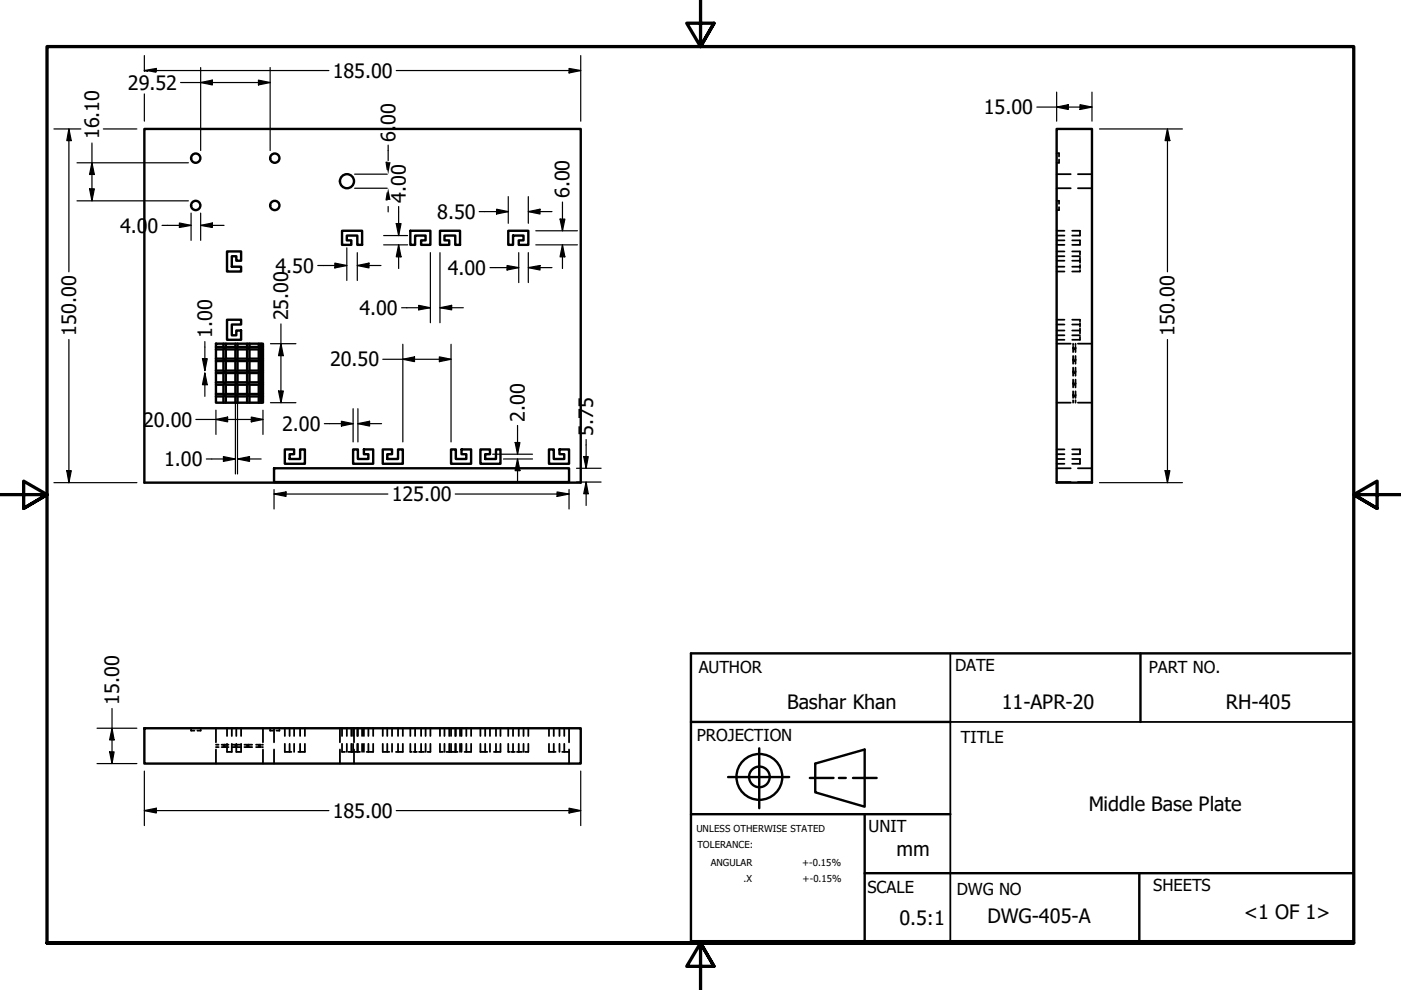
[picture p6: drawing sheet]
<svg xmlns="http://www.w3.org/2000/svg" width="297mm" height="210mm" viewBox="0 0 297 210" stroke-linecap="round" stroke-linejoin="round" font-family="sans-serif">
<!-- layer: Visible (ANSI) -->
<g fill="none" stroke="#000" stroke-width=".51">
<path d="M30.6 27.3h92.5v75h-92.5zM224 27.3h7.5v75h-7.5zM48.1 53.3h3v2h-1v-1h-1v2.3h2v1h-3zM72.5 48.9h4.3v3h-1v-2h-2.3v1.1h1v.9h-2zM87 48.9h4.2v3h-1.9v-.9h.9v-1.1h-2.2v2h-1zM93.3 48.9h4.2v3h-1v-2h-2.3v1.1h1v.9h-1.9zM107.8 48.9h4.2v3h-2v-.9h1v-1.1h-2.2v2h-1zM45.8 72.9h10v12.5h-10zM45.8 78.6h1.6M45.8 79.1h1.6M45.8 76h1.6M45.8 76.6h1.6"/>
<path d="M45.8 73.6h1.6M45.8 74.1h1.6M47.4 78.6l.2 .2-.2 .3M47.4 76l.2 .3-.2 .3M47.4 73.6l.2 .2-.2 .3M47.4 72.9v.7M47.4 74.1v1.9M47.4 76.6v2M47.4 79.1v2M47.9 78.6l-.3 .2 .3 .3M47.9 76l-.3 .3 .3 .3M47.9 73.6l-.3 .2 .3 .3"/>
<path d="M47.9 78.6h2M47.9 79.1h2M47.9 76h2M47.9 76.6h2M47.9 73.6h2M47.9 74.1h2M47.9 72.9v.7M47.9 74.1v1.9M47.9 76.6v2M47.9 79.1v2M48.1 67.8h3v1h-2v2.3h1v-1h1v1.9h-3zM49.9 78.6l.2 .2-.2 .3"/>
<path d="M49.9 76l.2 .3-.2 .3M49.9 73.6l.2 .2-.2 .3M49.9 72.9v.7M49.9 74.1v1.9M49.9 76.6v2M49.9 79.1v2M50.4 78.6l-.3 .2 .3 .3M50.4 76l-.3 .3 .3 .3M50.4 73.6l-.3 .2 .3 .3M50.4 78.6h2M50.4 79.1h2M50.4 76h2"/>
<path d="M50.4 76.6h2M50.4 73.6h2M50.4 74.1h2M50.4 72.9v.7M50.4 74.1v1.9M50.4 76.6v2M50.4 79.1v2M52.4 78.6l.2 .2-.2 .3M52.4 76l.2 .3-.2 .3M52.4 73.6l.2 .2-.2 .3M52.4 72.9v.7M52.4 74.1v1.9"/>
<path d="M52.4 76.6v2M52.4 79.1v2M52.9 78.6l-.3 .2 .3 .3M52.9 76l-.3 .3 .3 .3M52.9 73.6l-.3 .2 .3 .3M52.9 78.6h2M52.9 79.1h2M52.9 76h2M52.9 76.6h2M52.9 73.6h2M52.9 74.1h2M52.9 72.9v.7"/>
<path d="M52.9 74.1v1.9M52.9 76.6v2M52.9 79.1v2M54.9 78.6l.2 .2-.2 .3M54.9 76l.2 .3-.2 .3M54.9 73.6l.2 .2-.2 .3M54.9 72.9v.7M54.9 74.1v1.9M54.9 76.6v2M54.9 79.1v2M55.4 78.6l-.3 .2 .3 .3M55.4 76l-.3 .3 .3 .3"/>
<path d="M55.4 73.6l-.3 .2 .3 .3M55.4 78.6h.4M55.4 79.1h.4M55.4 76h.4M55.4 76.6h.4M55.4 73.6h.4M55.4 74.1h.4M55.4 72.9v.7M55.4 74.1v1.9M55.4 76.6v2M55.4 79.1v2M45.8 83.5h1.6"/>
<path d="M45.8 84h1.6M45.8 81.1h1.6M45.8 81.6h1.6M47.4 83.5l.2 .3-.2 .2M47.4 81.1l.2 .2-.2 .3M47.4 81.6v1.9M47.4 84v1.4M47.9 83.5l-.3 .3 .3 .2M47.9 81.1l-.3 .2 .3 .3M47.9 83.5h2M47.9 84h2M47.9 81.1h2"/>
<path d="M47.9 81.6h2M47.9 81.6v1.9M47.9 84v1.4M49.9 83.5l.2 .3-.2 .2M49.9 81.1l.2 .2-.2 .3M49.9 81.6v1.9M49.9 84v1.4M50.4 83.5l-.3 .3 .3 .2M50.4 81.1l-.3 .2 .3 .3M50.4 83.5h2M50.4 84h2M50.4 81.1h2"/>
<path d="M50.4 81.6h2M50.4 81.6v1.9M50.4 84v1.4M52.4 83.5l.2 .3-.2 .2M52.4 81.1l.2 .2-.2 .3M52.4 81.6v1.9M52.4 84v1.4M52.9 83.5l-.3 .3 .3 .2M52.9 81.1l-.3 .2 .3 .3M52.9 83.5h2M52.9 84h2M52.9 81.1h2"/>
<path d="M52.9 81.6h2M52.9 81.6v1.9M52.9 84v1.4M54.9 83.5l.2 .3-.2 .2M54.9 81.1l.2 .2-.2 .3M54.9 81.6v1.9M54.9 84v1.4M55.4 83.5l-.3 .3 .3 .2M55.4 81.1l-.3 .2 .3 .3M55.4 83.5h.4M55.4 84h.4M55.4 81.1h.4"/>
<path d="M55.4 81.6h.4M55.4 81.6v1.9M55.4 84v1.4M58.1 99.3h62.5v2.9h-62.5zM60.4 95.3h2v1h-1v1h2.2v-2h1v3h-4.2zM74.9 95.3h1v2h2.2v-1h-.9v-1h1.9v3h-4.2zM81.2 95.3h1.9v1h-1v1h2.3v-2h1v3h-4.2zM95.6 95.3h1v2h2.3v-1h-1v-1h2v3h-4.3zM101.9 95.3h2v1h-1v1h2.3v-2h.9v3h-4.2zM116.4 95.3h1v2h2.2v-1h-1v-1h2v3h-4.2zM30.6 154.4h92.5v7.5h-92.5z"/>
<circle cx="41.5" cy="33.5" r=".98"/>
<circle cx="58.3" cy="33.5" r=".98"/>
<circle cx="73.6" cy="38.4" r="1.49"/>
<circle cx="41.5" cy="43.6" r=".98"/>
<circle cx="58.3" cy="43.6" r=".98"/>
</g>
<!-- layer: Hidden (ANSI) -->
<g fill="none" stroke="#000" stroke-width=".38">
<path d="M224 32.5h.2M224 34.5h.2M224 36.9h3M224 39.9h3M224.3 32.5h.2v.7M224.5 33.8v.7h-.2M228.5 36.9h3M228.5 39.9h3M224 42.6h.2M224 44.5h.2M224 48.9h1.7M224 51.9h1.7"/>
<path d="M224 51h1.7M224 49.9h1.7M224 56.6h1.7M224 57.6h1.7M224 53.3h1.7M224 55.3h1.7M224 54.3h1.7M224.3 42.6h.2v.6M224.5 43.9v.6h-.2M227.3 48.9h1.7v1h-1.7M227.3 51h1.7v.9h-1.7M227.3 53.3h1.7v.7"/>
<path d="M227.3 56.6h1.7M227.3 55.3h1.7M227.3 54.3h1.7M229 54.6v1.1M229 56.2v.7M229 57.2v.4h-1.7M224 72h1.7M224 67.8h1.7M224 68.8h1.7M224 71.1h1.7M224 70.1h1.7M224 72.9h3"/>
<path d="M227.3 67.8h1.7v.4M227.3 68.8h1.7M227.3 71.1h1.7M227.3 70.1h1.7M227.5 72.9v.3M227.5 73.5v1.1M227.5 75.5v1.6M227.5 77.9v1.8M227.6 78.7v.3l.2 .1 .2-.1v-.3M227.6 76.2v.3l.2 .1 .2-.1v-.3M227.6 73.7v.2l.2 .2 .2-.2v-.2M228 72.9v.3"/>
<path d="M228 73.5v1.1M228 75.5v1.6M228 77.9v1.8M228.5 72.9h3M229 68.5v.8M229 69.6v1.1M229 71.4v.6h-1.7M224 99.3h3M224 95.3h1.7M224 98.3h1.7M224 97.3h1.7M224 96.3h1.7"/>
<path d="M224 85.4h3M227.3 95.3h1.7v1h-1.7M227.3 97.3h1.7v1h-1.7M227.5 80.5v1.6M227.5 83v1.4M227.5 84.9v.5M227.6 83.7v.3h.2h.2v-.3M227.6 81.2v.2l.2 .2 .2-.2v-.2M228 80.5v1.6M228 83v1.4M228 84.9v.5M228.5 99.3h3"/>
<path d="M228.5 85.4h3M224 102.2h3M228.5 102.2h3M40.5 154.7v.2h.7M40.5 154.4v.1M42.5 154.7v.2h-.7M42.5 154.4v.1M45.8 154.4v3M45.8 158.9v3M45.8 157.9h.6M45.8 158.4h.6M47 157.9h1.5"/>
<path d="M47 158.4h1.5M47.8 158h-.3l-.1 .2 .1 .1h.3M48.1 157.7v1.7h1v-1.7M48.1 154.4v1.7M49.1 154.4v1.7M49.3 157.9h1.7M49.3 158.4h1.7M50.1 157.7v1.7h1v-1.7M50.1 154.4v1.7M50.2 158h-.2l-.1 .2 .1 .1h.2M51.1 154.4v1.7M51.8 157.9h1.7"/>
<path d="M51.8 158.4h1.7M52.8 158h-.3l-.1 .2 .1 .1h.3M54.3 157.9h1M54.3 158.4h1M55.2 158h-.2l-.1 .2 .1 .1h.2M55.6 157.9h.2M55.6 158.4h.2M55.8 154.4v3M55.8 158.9v3M57.3 154.7v.2h.6M57.3 154.4v.1M58.1 154.4v3"/>
<path d="M58.1 158.9v3M59.2 154.7v.2h-.6M59.2 154.4v.1M60.4 157.7v1.7h1.4M60.4 154.4v1.7M61.4 154.4v1.7M61.4 157.7v1.7M62.4 154.4v1.7M62.4 157.7v1.7M63.6 154.4v1.7M63.6 157.7v1.7M64.6 154.4v1.7"/>
<path d="M64.6 157.7v1.7h-1.4M72.1 154.4v3M72.1 158.9v3M72.5 157.7v1.7h.7M72.5 154.4v1.7M73.5 154.4v1.7M73.5 157.7v1.7M73.9 159.4h.7M74.5 154.4v1.7M74.5 157.7v1.7M74.7 159.4h1.6M74.9 154.4v1.7"/>
<path d="M74.9 157.7v1.7M75.1 154.4v3M75.1 158.9v3M75.8 154.4v1.7M75.8 157.7v1.7M75.9 154.4v1.7M75.9 157.7v1.7M76.8 154.4v1.7M76.8 157.7v1.7M77.2 154.4v1.7M77.2 157.7v1.7M78.1 154.4v1.7"/>
<path d="M78.1 157.7v1.7M79.1 157.7v1.7h-1.4M79.1 154.4v1.7M81.2 157.7v1.7h1.3M81.2 154.4v1.7M82.1 154.4v1.7M82.1 157.7v1.7M83.1 154.4v1.7M83.1 157.7v1.7M84.4 154.4v1.7M84.4 157.7v1.7M85.4 157.7v1.7h-1.5"/>
<path d="M85.4 154.4v1.7M87 157.7v1.7h.3M87 154.4v1.7M87.7 159.4h.7M88 154.4v1.7M88 157.7v1.7M88.8 159.4h1.1M89.3 154.4v1.7M89.3 157.7v1.7M90.2 154.4v1.7M90.2 157.7v1.7M91.2 157.7v1.7h-.6"/>
<path d="M91.2 154.4v1.7M93.3 157.7v1.7h.6M93.3 154.4v1.7M94.2 154.4v1.7M94.2 157.7v1.7M94.6 159.4h.8M95.2 154.4v1.7M95.2 157.7v1.7M95.5 159.4h1.5M95.6 154.4v1.7M95.6 157.7v1.7M96.5 154.4v1.7"/>
<path d="M96.5 157.7v1.7M96.6 154.4v1.7M96.6 157.7v1.7M97.5 154.4v1.7M97.5 157.7v1.7M97.9 154.4v1.7M97.9 157.7v1.7M98.9 154.4v1.7M98.9 157.7v1.7M99.9 157.7v1.7h-1.4M99.9 154.4v1.7M101.9 157.7v1.7h1.4"/>
<path d="M101.9 154.4v1.7M102.9 154.4v1.7M102.9 157.7v1.7M103.9 154.4v1.7M103.9 157.7v1.7M105.2 154.4v1.7M105.2 157.7v1.7M106.1 157.7v1.7h-1.4M106.1 154.4v1.7M107.8 157.7v1.7h.3M107.8 154.4v1.7M108.4 159.4h.8"/>
<path d="M108.8 154.4v1.7M108.8 157.7v1.7M109.6 159.4h1.1M110 154.4v1.7M110 157.7v1.7M111 154.4v1.7M111 157.7v1.7M112 157.7v1.7h-.7M112 154.4v1.7M116.4 157.7v1.7h1.4M116.4 154.4v1.7M117.4 154.4v1.7"/>
<path d="M117.4 157.7v1.7M118.6 154.4v1.7M118.6 157.7v1.7M119.2 159.4h1.4M119.6 154.4v1.7M119.6 157.7v1.7M120.6 154.4v3M120.6 158.9v3"/>
</g>
<!-- layer: Border (ANSI) -->
<path d="M148.5 -.1v10l-2.9-5h5.8l-2.9 5 2.9-5M0 104.9h10l-5-2.9v5.8l5-2.9-5 2.9M297 104.9h-10l5-2.9v5.8l-5-2.9 5 2.9M10 199.9v-190h277v190h-277h277M151.4 204.9l-2.9-5 2.9 5h-5.8l2.9-5v10" fill="none" stroke="#000" stroke-width=".7"/>
<!-- layer: Title (ANSI) -->
<g fill="none" stroke="#000" stroke-width=".51">
<path d="M241.8 138.5v14.6M286.3 138.5h-139.8v61.1h140.5M146.5 153.1h55M161 158.7v12.7M146.5 172.6h55M154.4 164.8h12.9M171.7 164.9h5M172.8 161.9l10.5-3v12.1l-10.5-3zM177.9 164.9h1.4M180.8 164.9h5.1M183.3 172.6v27.3M183.3 185.1h103.5"/>
<path d="M241.6 185.1v14.8"/>
<circle cx="161" cy="164.7" r="4.9"/>
<circle cx="161" cy="164.7" r="2.19"/>
</g>
<path d="M201.5 138.5v61.1M201.5 153.1h85.3M139.3 199.9h147.5" fill="none" stroke="#000" stroke-width=".38"/>
<!-- layer: Dimension (ANSI) -->
<g fill="none" stroke="#000" stroke-width=".25">
<path d="M30.6 11.8v3.3M30.6 19.9v5.8M30.6 15h39.1M30.6 15l2.5-.5v.6M30.6 15l.7 .1M38.3 17.5h19M42.5 17.5l2.5-.5v1zM42.5 14.3v17.6M54.8 17l2.5 .5-2.5 .5zM57.3 14.3v17.6M84 15h39.1M120.6 14.5l2.5 .5-2.5 .5z"/>
<path d="M123.1 11.8v13.9M224 19.5v6.2M231.5 19.5v6.2M11.4 27.3h5.7M14.6 27.3l.5 2.5h-.9zM14.6 27.3v30.3M16.3 34.5h23.6M19.5 34.5l.5 2.5h-1zM19.5 30.3v12.3M21.9 27.3h7.1M75.2 39.9h6.9M75.2 36.9h6.9"/>
<path d="M82.1 34.4h-.2l.2 1.6M82.3 30.8v3.3M219.8 22.7h11.7M224 22.7l2.5-.5v1zM229 22.2l2.5 .5-2.5 .5zM233.1 27.3h17.6M247.5 27.3l.5 2.5h-1zM247.5 27.3v30.3M16.3 42.6h23.6M19 40h1l-.5 2.6zM34.4 47.8h6.1M38 47.3l2.5 .5-2.5 .4z"/>
<path d="M40.5 45.2v5.8M42.5 47.8l2.5-.5v.9zM42.5 47.8h5M42.5 45.2v5.8M67.4 56.3h6.1M71 55.8l2.5 .5-2.5 .5zM73.5 52.5v7M75.8 56.3l2.4-.5v1zM75.8 56.3h5M75.8 53.6v5.9M81.3 51.9h5.1M81.3 49.9h5.1"/>
<path d="M82.1 40.9l-.2 1.5h.2M82.3 43.8v1.1M84 47.4h1l-.5 2.5zM84.5 51.9l.5 2.6h-1zM84.5 43.8v6.1M84.5 51.9v5M91.2 53.6v14.8M93.3 53.6v14.8M101.6 44.9h6.2M103.9 56.7h6.1M105.3 44.4l2.5 .5-2.5 .5zM107.5 56.3l2.5 .4-2.5 .5z"/>
<path d="M107.8 41.7v5.6M110 53.6v6.3M112 44.9l2.5-.5v1zM112 56.7l2.5-.4v.9zM112 44.9h5M112 41.7v5.6M112 53.6v6.3M112 56.7h5M113.6 51.9h8.8M113.6 48.9h8.8M118.7 46.5h1.1l-.5 2.4zM119.3 51.9l.5 2.6h-1.1z"/>
<path d="M119.3 42.8v6.1M119.3 51.9v5M14.6 72v30.3M42.9 76h1l-.5 2.6zM43.4 79.1l.5 2.5h-1zM43.4 72.4v6.2M43.4 79.1v4.9M57.3 72.9h5.4M59.6 72.9l.5 2.5h-1zM59.6 68.7v16.7M81.2 76.2h14.4M85.2 65.2h6"/>
<path d="M85.4 76.2l2.5-.5v1zM85.4 73v20.7M88.8 64.7l2.4 .5-2.4 .5zM93.2 75.7l2.4 .5-2.4 .5zM93.3 65.2l2.5-.5v1zM93.3 65.2h4.9M95.6 73v20.7M247.5 72v30.3M14.2 99.8h.9l-.5 2.5zM41.5 88.9h14.3M43.8 97.3h6.1M45.8 88.9l2.5-.5v1z"/>
<path d="M45.8 87v5.1M47.4 96.8l2.5 .5-2.5 .5zM49.9 85.2v15.3M50.4 97.3l2.5-.5v1zM50.4 97.3h5M50.4 85.2v15.3M53.3 88.4l2.5 .5-2.5 .5zM55.8 87v5.1M57.3 85.4h5.4M59.1 82.9h1l-.5 2.5zM68.8 89.8h6.1M72.4 89.3l2.5 .5-2.5 .5z"/>
<path d="M74.9 86.6v7.1M75.9 89.8l2.5-.5v1zM75.9 89.8h5M75.9 86.6v7.1M104.5 96.3h8.4M106.7 97.3h6.2M109.2 93.8h1l-.5 2.5zM109.7 97.3l.5 2.5h-1zM109.7 90.2v6.1M109.7 97.3v5M122.2 99.3h5.2M123.8 96.8h.9l-.4 2.5z"/>
<path d="M124.3 93.2v6.1M247 99.8h1l-.5 2.5zM11.4 102.3h17.6M58.1 104.7l2.5-.4v1zM58.1 104.7h24.1M58.1 103.8v4.1M96.5 104.7h24.1M118.1 104.3l2.5 .4-2.5 .6zM120.6 103.8v4.1M122.2 102.2h5.2M124.3 102.2l.4 2.5h-.9zM124.3 102.2v5"/>
<path d="M233.1 102.3h17.6M20.6 154.4h8.4M23.2 159.4h1l-.5 2.5zM23.7 154.4l.5 2.5h-1zM23.7 150.2v11.7M20.6 161.9h8.4M30.6 171.9l2.5-.5v1zM30.6 171.9h39.1M30.6 163.5v11.5M84 171.9h39.1M120.6 171.4l2.5 .5-2.5 .5zM123.1 163.5v11.5"/>
</g>
<g fill="#000">
<path d="M30.6 15l2.5-.5v1z" fill-rule="evenodd"/>
<path d="M42.5 17.5l2.5-.5v1z" fill-rule="evenodd"/>
<path d="M54.8 17l2.5 .5-2.5 .5z" fill-rule="evenodd"/>
<path d="M120.6 14.5l2.5 .5-2.5 .5z" fill-rule="evenodd"/>
<path d="M14.6 27.3l.5 2.5h-.9z" fill-rule="evenodd"/>
<path d="M19.5 34.5l.5 2.5h-1z" fill-rule="evenodd"/>
<path d="M81.9 34.4h.9l-.5 2.5z" fill-rule="evenodd"/>
<path d="M224 22.7l2.5-.5v1z" fill-rule="evenodd"/>
<path d="M229 22.2l2.5 .5-2.5 .5z" fill-rule="evenodd"/>
<path d="M247.5 27.3l.5 2.5h-1z" fill-rule="evenodd"/>
<path d="M19 40h1l-.5 2.6z" fill-rule="evenodd"/>
<path d="M38 47.3l2.5 .5-2.5 .4z" fill-rule="evenodd"/>
<path d="M42.5 47.8l2.5-.5v.9z" fill-rule="evenodd"/>
<path d="M71 55.8l2.5 .5-2.5 .5z" fill-rule="evenodd"/>
<path d="M75.8 56.3l2.4-.5v1z" fill-rule="evenodd"/>
<path d="M82.3 39.9l.5 2.5h-.9z" fill-rule="evenodd"/>
<path d="M84 47.4h1l-.5 2.5z" fill-rule="evenodd"/>
<path d="M84.5 51.9l.5 2.6h-1z" fill-rule="evenodd"/>
<path d="M105.3 44.4l2.5 .5-2.5 .5z" fill-rule="evenodd"/>
<path d="M107.5 56.3l2.5 .4-2.5 .5z" fill-rule="evenodd"/>
<path d="M112 44.9l2.5-.5v1z" fill-rule="evenodd"/>
<path d="M112 56.7l2.5-.4v.9z" fill-rule="evenodd"/>
<path d="M118.7 46.5h1.1l-.5 2.4z" fill-rule="evenodd"/>
<path d="M119.3 51.9l.5 2.6h-1.1z" fill-rule="evenodd"/>
<path d="M42.9 76h1l-.5 2.6z" fill-rule="evenodd"/>
<path d="M59.6 72.9l.5 2.5h-1z" fill-rule="evenodd"/>
<path d="M85.4 76.2l2.5-.5v1z" fill-rule="evenodd"/>
<path d="M88.8 64.7l2.4 .5-2.4 .5z" fill-rule="evenodd"/>
<path d="M93.2 75.7l2.4 .5-2.4 .5z" fill-rule="evenodd"/>
<path d="M93.3 65.2l2.5-.5v1z" fill-rule="evenodd"/>
<path d="M14.2 99.8h.9l-.5 2.5z" fill-rule="evenodd"/>
<path d="M43.4 79.1l.5 2.5h-1z" fill-rule="evenodd"/>
<path d="M47.4 96.8l2.5 .5-2.5 .5z" fill-rule="evenodd"/>
<path d="M45.8 88.9l2.5-.5v1z" fill-rule="evenodd"/>
<path d="M50.4 97.3l2.5-.5v1z" fill-rule="evenodd"/>
<path d="M53.3 88.4l2.5 .5-2.5 .5z" fill-rule="evenodd"/>
<path d="M59.1 82.9h1l-.5 2.5z" fill-rule="evenodd"/>
<path d="M72.4 89.3l2.5 .5-2.5 .5z" fill-rule="evenodd"/>
<path d="M75.9 89.8l2.5-.5v1z" fill-rule="evenodd"/>
<path d="M109.2 93.8h1l-.5 2.5z" fill-rule="evenodd"/>
<path d="M109.7 97.3l.5 2.5h-1z" fill-rule="evenodd"/>
<path d="M123.8 96.8h.9l-.4 2.5z" fill-rule="evenodd"/>
<path d="M247 99.8h1l-.5 2.5z" fill-rule="evenodd"/>
<path d="M58.1 104.7l2.5-.4v1z" fill-rule="evenodd"/>
<path d="M118.1 104.3l2.5 .4-2.5 .6z" fill-rule="evenodd"/>
<path d="M124.3 102.2l.4 2.5h-.9z" fill-rule="evenodd"/>
<path d="M23.2 159.4h1l-.5 2.5z" fill-rule="evenodd"/>
<path d="M23.7 154.4l.5 2.5h-1z" fill-rule="evenodd"/>
<path d="M30.6 171.9l2.5-.5v1z" fill-rule="evenodd"/>
<path d="M120.6 171.4l2.5 .5-2.5 .5z" fill-rule="evenodd"/>
</g>
<g font-size="4.2">
<text x="70.5" y="16.5">185.00</text>
<text x="27.1" y="19">29.52</text>
<text x="21" y="29.5" transform="rotate(-90 21 29.5)">16.10</text>
<text x="83.8" y="26.5" transform="rotate(-90 83.8 26.5)">00</text>
<text x="208.6" y="24.2">15.00</text>
<text x="83.8" y="30" transform="rotate(-90 83.8 30)">6.</text>
<text x="86" y="43" transform="rotate(-90 86 43)">4.00</text>
<text x="92.7" y="46.4">8.50</text>
<text x="120.8" y="42" transform="rotate(-90 120.8 42)">6.00</text>
<text x="25.5" y="49.3">4.0</text>
<text x="31.3" y="49.3">0</text>
<text x="58.4" y="57.8">4.50</text>
<text x="94.9" y="58.3">4.00</text>
<text x="16.1" y="71.2" transform="rotate(-90 16.1 71.2)">150.00</text>
<text x="45" y="71.6" transform="rotate(-90 45 71.6)">1.00</text>
<text x="61.1" y="67.9" transform="rotate(-90 61.1 67.9)">25.00</text>
<text x="76.2" y="66.7">4.00</text>
<text x="249" y="71.2" transform="rotate(-90 249 71.2)">150.00</text>
<text x="70" y="77.7">20.50</text>
<text x="111.3" y="89.4" transform="rotate(-90 111.3 89.4)">2.00</text>
<text x="30.4" y="90.5">20.00</text>
<text x="59.8" y="91.3">2.00</text>
<text x="125.7" y="92.4" transform="rotate(-90 125.7 92.4)">5.75</text>
<text x="34.8" y="98.8">1.00</text>
<text x="83.1" y="106.3">125.00</text>
<text x="25.3" y="149.4" transform="rotate(-90 25.3 149.4)">15.00</text>
<text x="166.9" y="150.3">Bashar Khan</text>
<text x="212.4" y="150.3">11-APR-20</text>
<text x="259.9" y="150.4">RH-405</text>
<text x="70.5" y="173.4">185.00</text>
<text x="230.8" y="171.9">Middle Base Plate</text>
<text x="190.1" y="181.5">mm</text>
<text x="190.7" y="196.2">0.5:1</text>
<text x="209.4" y="195.7">DWG-405-A</text>
<text x="263.7" y="194.9">&lt;1 OF 1&gt;</text>
</g>
<g font-size="3.5">
<text x="148.1" y="142.8">AUTHOR</text>
<text x="202.5" y="142.2">DATE</text>
<text x="243.6" y="142.8">PART NO.</text>
<text x="147.8" y="157.2">PROJECTION</text>
<text x="203.7" y="157.5">TITLE</text>
<text x="184.1" y="176.4">UNIT</text>
<text x="184" y="189.3">SCALE</text>
<text x="202.9" y="189.7">DWG NO</text>
<text x="244.5" y="188.9">SHEETS</text>
</g>
<g font-size="2">
<text x="147.6" y="176.4">UNLESS OTHERWISE STATED</text>
<text x="147.9" y="179.9">TOLERANCE:</text>
<text x="150.7" y="183.6">ANGULAR</text>
<text x="170.1" y="183.7">+-0.15%</text>
<text x="157.6" y="187">.X</text>
<text x="170.2" y="187">+-0.15%</text>
</g>
</svg>
